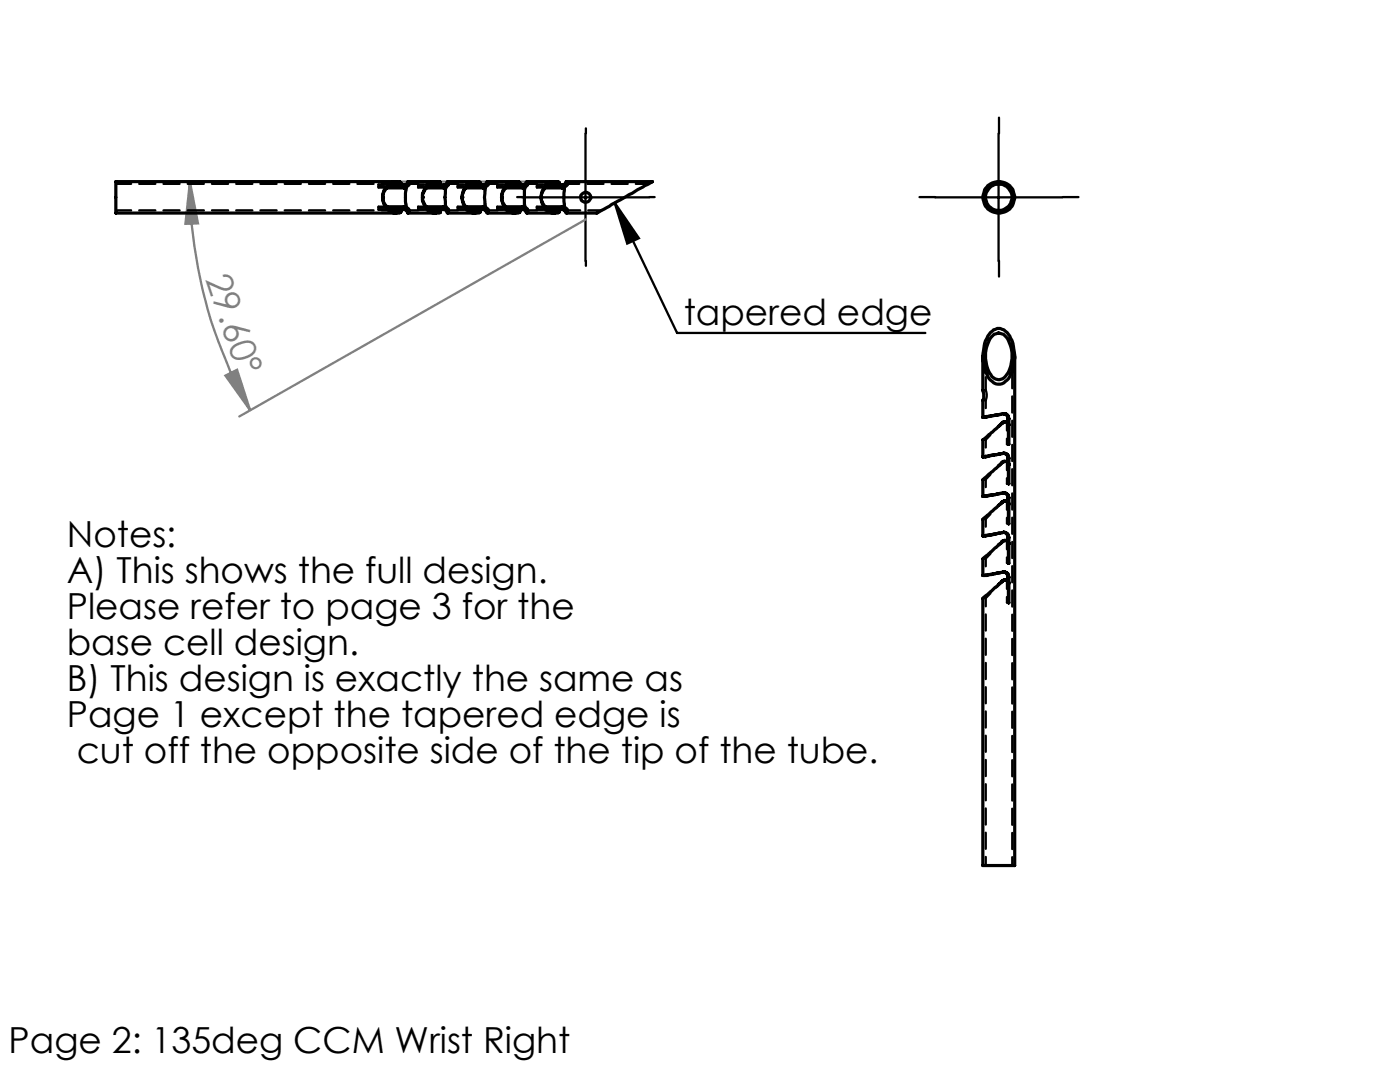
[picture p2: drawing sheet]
<svg xmlns="http://www.w3.org/2000/svg" width="110mm" height="85mm" viewBox="0 0 110 85" stroke-linecap="round" stroke-linejoin="round" font-family="sans-serif">
<path d="M41 15.5h10M46 10.5v10M48.3 15.9l1.9 2.8-.9 .4zM48.3 15.9l4.9 10.3h19.5M73.5 15.5h10M78.5 10.5v10" fill="none" stroke="#000" stroke-width=".18"/>
<path d="M13.9 14.3h29.6M14.9 14.3l.7 3.2-1 .1zM14.9 14.3a36.5 36.5 0 0 0 4.7 17.9M46 17.2l-27.2 15.5M17.7 29.5l.9-.5 1 3.2z" fill="none" stroke="#808080" stroke-width=".18"/>
<path d="M41 15.5h-.4M46 10.5v-.4M51 15.5h.4M73.5 15.5h-1.3M78.5 10.5v-1.3M83.5 15.5h1.2M46 20.5v.4M78.5 20.5v1.2" fill="none" stroke="#000" stroke-width=".18" stroke-dasharray="15.2 1.3 1.3 1.3"/>
<path d="M48.3 15.9l1.9 2.8-.9 .4z" fill="#000"/>
<path d="M14.9 14.3l.7 3.2-1 .1zM17.7 29.5l.9-.5 1 3.2z" fill="#808080"/>
<g fill="none" stroke="#000" stroke-width=".25">
<path d="M30.1 15.5a1.26 1.26 0 0 0 .9 1.2h.4M30.1 15.5h.1M30.1 15.5a1.14 1.14 0 0 0 .9 1h.4M30.4 14.8h1.4M30.4 16.2h1.4M30.5 16.3h.9l.1 .1-.1 .1M31.2 14.3h-22.1v2.4h22.1M31.4 14.3l.1 .3h.3M31.4 14.3a.96 .96 0 0 0-1.1 .4l-.2 .8M31.4 14.3v.2M31.4 14.5a1.07 1.07 0 0 0-1.1 .4l-.2 .6M31.4 14.5l.1 .1-.1 .1h-.9"/>
<path d="M31.4 16.5v.2M31.8 16.5h-.3l-.1 .2M31.8 16.5h.2zM31.8 16.2l.1 .1M31.8 16.2v.3M31.8 14.6v.2M31.9 14.7l-.1 .1M31.9 14.5l-.1 .1M32 14.5l-.2 .1M33.2 15.5a1.2 1.2 0 0 0 .9 1.2h.5M33.2 15.5h.1M33.2 15.5a1.01 1.01 0 0 0 .9 1h.5"/>
<path d="M33.5 14.8h1.4M33.5 16.2h1.4M33.6 16.3h.9l.1 .1v.1M34.3 14.3h-2.2a3.7 3.7 0 0 0-.1 2.4h2.3M34.6 14.3v.3h.3M34.6 14.3a.99 .99 0 0 0-1.2 .4l-.2 .5v.3M34.6 14.3v.2M34.6 14.5a1.1 1.1 0 0 0-1.2 .4l-.2 .4v.2M34.6 14.5v.1l-.1 .1h-.9M34.6 16.5v.2M34.9 16.5h-.3v.2M34.9 16.5h.2z"/>
<path d="M34.9 14.6l.2-.1zM34.9 16.2l.1 .1M34.9 16.2v.3M34.9 14.6v.2M35 14.7l-.1 .1M36.3 15.5a1.2 1.2 0 0 0 .9 1.2h.5M36.3 15.5h.1M36.3 15.5a1.06 1.06 0 0 0 1 1h.4M36.6 14.8h1.4M36.6 16.2h1.4M36.7 16.3h.9l.1 .2M37.4 14.3h-2.2a3.7 3.7 0 0 0 0 2.4h2.2"/>
<path d="M37.7 14.3v.3h.3M37.7 14.3a.99 .99 0 0 0-1.2 .4l-.2 .8M37.7 14.3v.2M37.7 14.5a1.1 1.1 0 0 0-1.2 .4l-.2 .6M37.7 14.5v.1l-.1 .1h-.9M37.7 16.5v.2M38 16.5h-.3v.2M38 16.5h.2zM38 14.6l.2-.1zM38 16.2l.1 .1M38 16.2v.3M38 14.6v.2"/>
<path d="M38.1 14.7l-.1 .1M39.4 15.5a1.17 1.17 0 0 0 .9 1.2h.5M39.4 15.5h.1M39.4 15.5a1.06 1.06 0 0 0 .9 1h.5M39.7 14.8h1.4M39.7 16.2h1.4M39.8 16.3h.9l.2 .1-.1 .1M40.5 14.3h-2.2a.6 .6 0 0 0-.2 .6v1.2a.6 .6 0 0 0 .2 .6h2.2M40.8 14.3l.1 .3h.2M40.8 14.3a.96 .96 0 0 0-1.1 .4l-.3 .8M40.8 14.3v.2M40.8 14.5a1.07 1.07 0 0 0-1.1 .4l-.3 .6"/>
<path d="M40.8 14.5l.1 .1-.2 .1h-.9M40.8 16.5v.2M41.1 16.5h-.2l-.1 .2M41.1 16.5h.2zM41.1 14.6l.2-.1zM41.1 16.2l.1 .1M41.1 16.2v.3M41.1 14.6v.2M41.2 14.7l-.1 .1M42.5 15.5a1.17 1.17 0 0 0 .9 1.2h.5M42.5 15.5h.1M42.5 15.5a1.06 1.06 0 0 0 .9 1h.5"/>
<path d="M42.9 14.8h1.3M42.9 16.2h1.3M42.9 16.3h.9l.2 .1-.1 .1M43.6 14.3h-2.2a4.4 4.4 0 0 0 0 2.4h2.2M43.9 14.3l.1 .3h.2M43.9 14.3a.96 .96 0 0 0-1.1 .4l-.3 .8M43.9 14.3v.2M43.9 14.5a1.07 1.07 0 0 0-1.1 .4l-.3 .6M43.9 14.5l.1 .1-.2 .1h-.9M43.9 16.5v.2M44.2 16.2l.1 .1M44.2 16.2v.3"/>
<path d="M44.2 14.6v.2M44.2 16.5h-.2l-.1 .2M44.2 16.5h.2zM44.2 14.6l.2-.1zM44.3 14.7l-.1 .1M44.5 14.3h6.8l-4.4 2.4h-2.4a4.4 4.4 0 0 1 0-2.4zM77.2 28v2.7l.1 .2-.1 1.9M77.8 26.1a.88 .88 0 0 1 1.5 .3 3.3 3.3 0 0 1-.2 3.5 .88 .88 0 0 1-1.5-.3 3.3 3.3 0 0 1 .2-3.5zM78.1 26.3a.86 .86 0 0 1 1.2 .6 2.52 2.52 0 0 1-.5 2.9 .81 .81 0 0 1-1.1-.6 2.58 2.58 0 0 1 .4-2.9zM78.5 38.8l-1.3 .2M78.5 35.7l-1.3 .2M78.5 32.6l-1.3 .2"/>
<path d="M78.5 38.8h.1M78.5 35.7h.1M78.5 32.6h.1M78.7 39.4l-.2 .3M78.7 36.3l-.2 .3M78.7 33.2l-.2 .3M78.7 39.4h.1M78.7 36.3h.1M78.7 33.2h.1M78.8 38.7l.3 .1 .1 .2v2.1l.1-2M78.8 35.6l.4 .1v.2v2.1l.1-2M78.8 32.5h.2l.2 .3v2.1l.1-2"/>
<path d="M78.8 39.4h.2l.2 .1M78.8 39.4l-1.6 1.4v1.3M78.8 36.3l.3-.1 .1 .2M78.8 36.3l-1.6 1.4v1.3M78.8 33.2l.3-.1 .1 .1M78.8 33.2l-1.6 1.4v1.3M78.8 38.7l.4 .2 .1 .2M78.8 38.7l.3 .1 .1 .3M78.8 35.6h.1a.34 .34 0 0 1 .4 .4M78.8 35.6l.3 .1 .1 .3M78.8 32.5l.3 .1 .1 .3M78.8 32.5h.1a.34 .34 0 0 1 .4 .4"/>
<path d="M78.8 38.7l-1.6 .3M78.8 35.6l-1.6 .3M78.8 32.5l-1.6 .3M78.8 38.7h.1M78.8 35.6h.1M78.8 32.5h.1M79 39.4h-.3M79 36.2l-.3 .1M79 33.1l-.3 .1M79.2 39.1h.1M79.2 36h.1M79.2 32.9h.1"/>
<path d="M79.2 32.9v.3M79.2 36v.4M79.2 39.1v.4M79.3 39.6h-.1M79.3 36.5h-.1M79.3 33.4h-.1M79.7 28v40h-2.5v-21l1.6-1.4M78.5 45l-1.3 .2M78.5 41.9l-1.3 .2M78.5 45h.1M78.5 41.9h.1M78.7 45.6l-.2 .3"/>
<path d="M78.7 42.5l-.2 .3M78.7 45.6h.1M78.7 42.5h.1M78.8 45h.3l.1 .2v2.2l.1-2.1M78.8 41.8l.3 .1 .1 .2 .1 2.2v-2.1l-.1-.2-.4-.2M78.8 42.5h.2l.2 .1M78.8 42.5l-1.6 1.4v1.3M78.8 45.6h.2l.2 .1M78.8 44.9l.3 .2 .1 .2M78.8 44.9l.2 .1a.32 .32 0 0 1 .3 .3M78.8 41.8l.3 .1 .1 .3M78.8 44.9l-1.6 .3"/>
<path d="M78.8 41.8l-1.6 .3M78.8 44.9h.1M78.8 41.8h.1M79 45.6h-.3M79 42.5h-.3M79.2 45.3h.1M79.2 42.2h.1M79.2 42.2v.4M79.2 45.3v.4M79.3 45.8h-.1M79.3 42.7h-.1"/>
<circle cx="46" cy="15.5" r=".39"/>
<circle cx="78.5" cy="15.5" r="1.25"/>
<circle cx="78.5" cy="15.5" r="1.04"/>
</g>
<g fill="none" stroke="#000" stroke-width=".18" stroke-dasharray="1.3 .6">
<path d="M29.7 14.7h.1M29.7 16.2v.1M29.7 16.3v.2M29.7 14.7v-.2M31.3 16.4h.2M31.3 14.5h.2M31.3 16.4v.1M31.3 14.5h.1M31.3 16.4h.1M31.3 16.5v-.1M31.4 16.5v-.2M31.4 14.5v.2"/>
<path d="M31.5 16.6l-.1-.1M31.5 14.4l-.1 .1M31.5 16.4h-.2M31.5 14.5h-.2M31.9 15.5h.1M31.9 14.7l.3-.2M31.9 16.3l.3 .2M32 14.5l.2-.1M32 16.5l.2 .1M32.2 16.6v-.1M32.2 14.3v.2M32.2 14.5h.1"/>
<path d="M32.2 14.4v-.1M32.2 16.7l-.2-.2M32.2 16.7h-.1M32.2 14.3l-.1-.1M32.2 14.3l-.2 .2M32.2 16.7v-.1M32.2 14.3h.1M32.2 14.5v-.1M32.2 16.6h.1M32.9 14.7h.1M32.9 16.2v.1M32.9 16.3v.2"/>
<path d="M32.9 14.7v-.2M34.4 16.4h.2M34.4 14.5h.2M34.4 16.4v.1M34.4 14.5h.1M34.4 16.4h.1M34.4 16.5v-.1M34.5 16.5v-.2M34.5 14.5v.2M34.6 16.6l-.1-.1M34.6 14.4l-.1 .1M34.6 16.4h-.2"/>
<path d="M34.6 14.5h-.2M35 15.5h.1M35 14.7l.3-.2M35 16.3l.3 .2M35.1 14.5l.2-.1M35.1 16.5l.2 .1M35.3 16.6v-.1M35.3 14.3v.2M35.3 14.5h.1M35.3 14.4v-.1M35.3 16.7l-.2-.2M35.3 16.7h-.1"/>
<path d="M35.3 14.3l-.1-.1M35.3 14.3l-.2 .2M35.3 16.7v-.1M35.3 14.3h.1M35.3 14.5v-.1M35.3 16.6h.1M36 14.7h.1M36 16.2v.1M36 16.3v.2M36 14.7v-.2M37.5 16.4h.3M37.5 14.5h.3"/>
<path d="M37.5 16.4v.1M37.5 14.5h.1M37.5 16.4h.1M37.5 16.5v-.1M37.6 16.5v-.2M37.6 14.5v.2M37.7 16.6l-.1-.1M37.7 14.4l-.1 .1M37.8 16.4h-.3M37.8 14.5h-.3M38.1 15.5h.1M38.1 14.7l.3-.2"/>
<path d="M38.1 16.3l.3 .2M38.2 14.5l.2-.1M38.2 16.5l.2 .1M38.4 16.6v-.1M38.4 14.3v.2M38.4 14.5h.1M38.4 14.4v-.1M38.4 16.7l-.2-.2M38.4 16.7h-.1M38.4 14.3l-.1-.1M38.4 14.3l-.2 .2M38.4 16.7v-.1"/>
<path d="M38.4 14.3h.1M38.4 14.5v-.1M38.4 16.6h.1M39.1 14.7h.1M39.1 16.2v.1M39.1 16.3v.2M39.1 14.7v-.2M40.6 16.4h.3M40.6 14.5h.3M40.6 16.4v.1M40.6 14.5h.1M40.6 16.4h.1"/>
<path d="M40.6 16.5v-.1M40.7 16.5v-.2M40.7 14.5v.2M40.9 16.6l-.2-.1M40.9 14.4l-.2 .1M40.9 16.4h-.3M40.9 14.5h-.3M41.2 15.5h.1M41.3 14.7l.2-.2M41.3 16.3l.2 .2M41.3 14.5l.2-.2M41.3 16.5l.2 .1"/>
<path d="M41.5 16.6v-.1M41.5 14.3v.2M41.5 14.5h.1M41.5 16.7l-.2-.2M41.5 16.7h-.1M41.5 14.3l-.1-.1M41.5 14.3l-.2 .2M41.5 16.7v-.1M41.5 14.3h.1M41.5 14.4v-.1M41.5 14.5v-.1M41.5 16.6h.1"/>
<path d="M42.2 14.7h.1M42.2 16.2v.1M42.2 16.3v.2M42.2 14.7v-.2M43.7 16.4h.3M43.7 14.5h.3M43.7 16.4l.1 .1M43.7 14.5h.1M43.7 16.4h.1M43.8 16.5l-.1-.1M43.8 14.5h-.1M43.8 16.5v-.2"/>
<path d="M43.8 14.5v.2M44 16.6l-.2-.1M44 14.4l-.2 .1M44 16.4h-.3M44 14.5h-.3M44.3 15.5h.1M44.4 14.7l.2-.2M44.4 16.3l.2 .2M44.4 14.5l.2-.1M44.4 16.5l.2 .1M44.6 16.6v-.1M44.6 14.3v.2"/>
<path d="M44.6 14.5h.1M44.6 14.4v-.1M44.6 16.6h.1M44.6 16.7l-.2-.2M44.6 16.7h-.1M44.6 14.3l-.1-.1M44.6 14.3l-.2 .2M44.6 16.7v-.1M44.6 14.3h.1M44.6 14.5v-.1M77.2 31.4h.3M77.5 37.7h-.3"/>
<path d="M77.5 34.5h-.3M77.5 30.6h-.3M78.4 39.7h.1M78.4 36.6h.1M78.4 33.5h.1M78.5 38.8h.1M78.5 35.7h.1M78.5 32.5h.1M78.8 39.4h.1M78.8 36.3h.1M78.8 33.2h.1M78.8 38.7l-.3 .1"/>
<path d="M78.8 35.6l-.3 .1M78.8 32.5h-.3M78.8 38.7h.1M78.8 35.6h.1M78.8 32.5h.1M78.9 38.7h-.1M78.9 35.6h-.1M78.9 32.5h-.1M78.9 38.7h.1M78.9 35.6h.1M78.9 32.5h.1M78.9 39.3l.2 .2"/>
<path d="M78.9 36.2l.2 .2M78.9 33.1l.2 .1M79.1 38h.1M79.1 34.9h.1M79.2 39.1h.1M79.2 36h.1M79.2 32.9h.1M79.2 39.5h-.1M79.2 36.4h-.1M79.2 33.2h-.1M79.3 39.6h.1M79.3 36.5h.1"/>
<path d="M79.3 33.4h.1M77.5 47h-.3M77.5 43.9h-.3M77.5 40.8h-.3M78.4 46l.1-.1M78.4 42.8h.1M78.5 45h.1M78.5 41.9h.1M78.8 45.6h.1M78.8 42.5h.1M78.8 44.9l-.3 .1M78.8 41.8l-.3 .1"/>
<path d="M78.8 44.9h.1M78.8 41.8h.1M78.9 44.9h-.1M78.9 41.8h-.1M78.9 44.9h.1M78.9 41.8h.1M78.9 45.6l.2 .1M78.9 42.4l.2 .2M79.1 47.3h.1M79.1 44.2h.1M79.1 41.1h.1M79.2 45.3h.1"/>
<path d="M79.2 42.2h.1M79.2 45.7h-.1M79.2 42.6h-.1M79.3 45.8h.1M79.3 42.7h.1"/>
</g>
<g fill="none" stroke="#000" stroke-width=".18" stroke-dasharray="1.3 .6" stroke-dashoffset=".8">
<path d="M31.3 16.5h-1.6M31.3 14.5h-1.6M31.4 16.5h-1.7M31.4 14.5h-1.7M34.4 16.5h-1.5M34.4 14.5h-1.5M34.5 16.5h-1.6M34.5 14.5h-1.6M37.5 16.5h-1.5M37.5 14.5h-1.5M37.6 16.5h-1.6M37.6 14.5h-1.6"/>
<path d="M40.6 16.5h-1.5M40.6 14.5h-1.5M40.7 16.5h-1.6M40.7 14.5h-1.6M43.8 16.5h-1.6M43.8 14.5h-1.6M79.1 38v-1.6M79.1 34.9v-1.7M79.2 39.4v1.7M79.2 36.3v1.7M79.2 33.2v1.7M79.1 41.1v-1.6"/>
<path d="M79.1 44.2v-1.6M79.1 47.3v-1.6M79.2 45.7v1.6M79.2 42.5v1.7"/>
</g>
<path d="M29.7 14.7h.8M29.7 16.3h.8M32.9 14.7h.7M32.9 16.3h.7M36 14.7h.7M36 16.3h.7M39.1 14.7h.8M39.1 16.3h.8M42.2 14.7h.8M42.2 16.3h.8M77.5 31.4v-.4v-.4" fill="none" stroke="#000" stroke-width=".18" stroke-dasharray="1.3 .6" stroke-dashoffset=".4"/>
<path d="M30.4 14.7h-.7M30.4 16.2h-.7M33.5 14.7h-.6M33.5 16.2h-.6M36.6 14.7h-.6M36.6 16.2h-.6M39.8 14.7h-.7M39.8 16.2h-.7M42.9 14.7h-.7M42.9 16.2h-.7M50.9 14.4h-6.4M77.5 28v2.6" fill="none" stroke="#000" stroke-width=".18" stroke-dasharray="1.3 .6" stroke-dashoffset=".3"/>
<path d="M32.2 16.5h-.1l-.1-.2-.1-.8M32.2 14.5h-.1l-.1 .1-.1 .9M35.3 16.5h-.1l-.1-.2-.1-.8M35.3 14.5h-.1l-.1 .1-.1 .9M38.4 14.5h-.1l-.1 .1-.1 .9M38.4 16.5h-.1l-.1-.2-.1-.8M41.5 16.5h-.1l-.1-.2-.1-.8M41.5 14.5h-.1l-.1 .1-.1 .9M44.6 16.5h-.1l-.1-.2-.1-.8M44.6 14.5h-.1l-.1 .1-.1 .9M77.5 47v21M79.5 68v-40" fill="none" stroke="#000" stroke-width=".18" stroke-dasharray="1.3 .6" stroke-dashoffset=".6"/>
<path d="M9.1 16.5h22.1M31.2 14.4h-22.1" fill="none" stroke="#000" stroke-width=".18" stroke-dasharray="1.3 .6" stroke-dashoffset=".1"/>
<path d="M32.1 16.5h2.2M34.3 14.4h-2.2M35.2 16.5h2.2M37.4 14.4h-2.2M38.3 16.5h2.2M40.5 14.4h-2.2M41.4 16.5h2.2M43.6 14.4h-2.2" fill="none" stroke="#000" stroke-width=".18" stroke-dasharray="1.3 .6" stroke-dashoffset=".5"/>
<path d="M44.5 16.5h2.8" fill="none" stroke="#000" stroke-width=".18" stroke-dasharray="1.3 .6" stroke-dashoffset=".2"/>
<path d="M77.5 37.7l1-1.1M77.5 34.5l1-1M77.5 37.7v1.3M77.5 34.5v1.4M77.5 31.4v1.4M77.5 47l1-1.1M77.5 43.9l1-1.1M77.5 40.8l1-1.1M77.5 43.9v1.3M77.5 40.8v1.3" fill="none" stroke="#000" stroke-width=".18" stroke-dasharray="1.3 .6" stroke-dashoffset=".7"/>
<text font-size="2.8" fill="#808080" x="16.1" y="21.9" transform="rotate(71 16.1 21.9)">29.60°</text>
<g font-size="2.8">
<text x="53.7" y="25.5">tapered edge</text>
<text x="5.2" y="43">Notes:</text>
<text x="5.2" y="45.8">A) This shows the full design.</text>
<text x="5.2" y="48.6">Please refer to page 3 for the</text>
<text x="5.2" y="51.4">base cell design.</text>
<text x="5.2" y="54.3">B) This design is exactly the same as</text>
<text x="5.2" y="57.1">Page 1 except the tapered edge is</text>
<text x="6" y="59.9">cut off the opposite side of the tip of the tube.</text>
<text x=".7" y="82.7">Page 2: 135deg CCM Wrist Right</text>
</g>
</svg>
